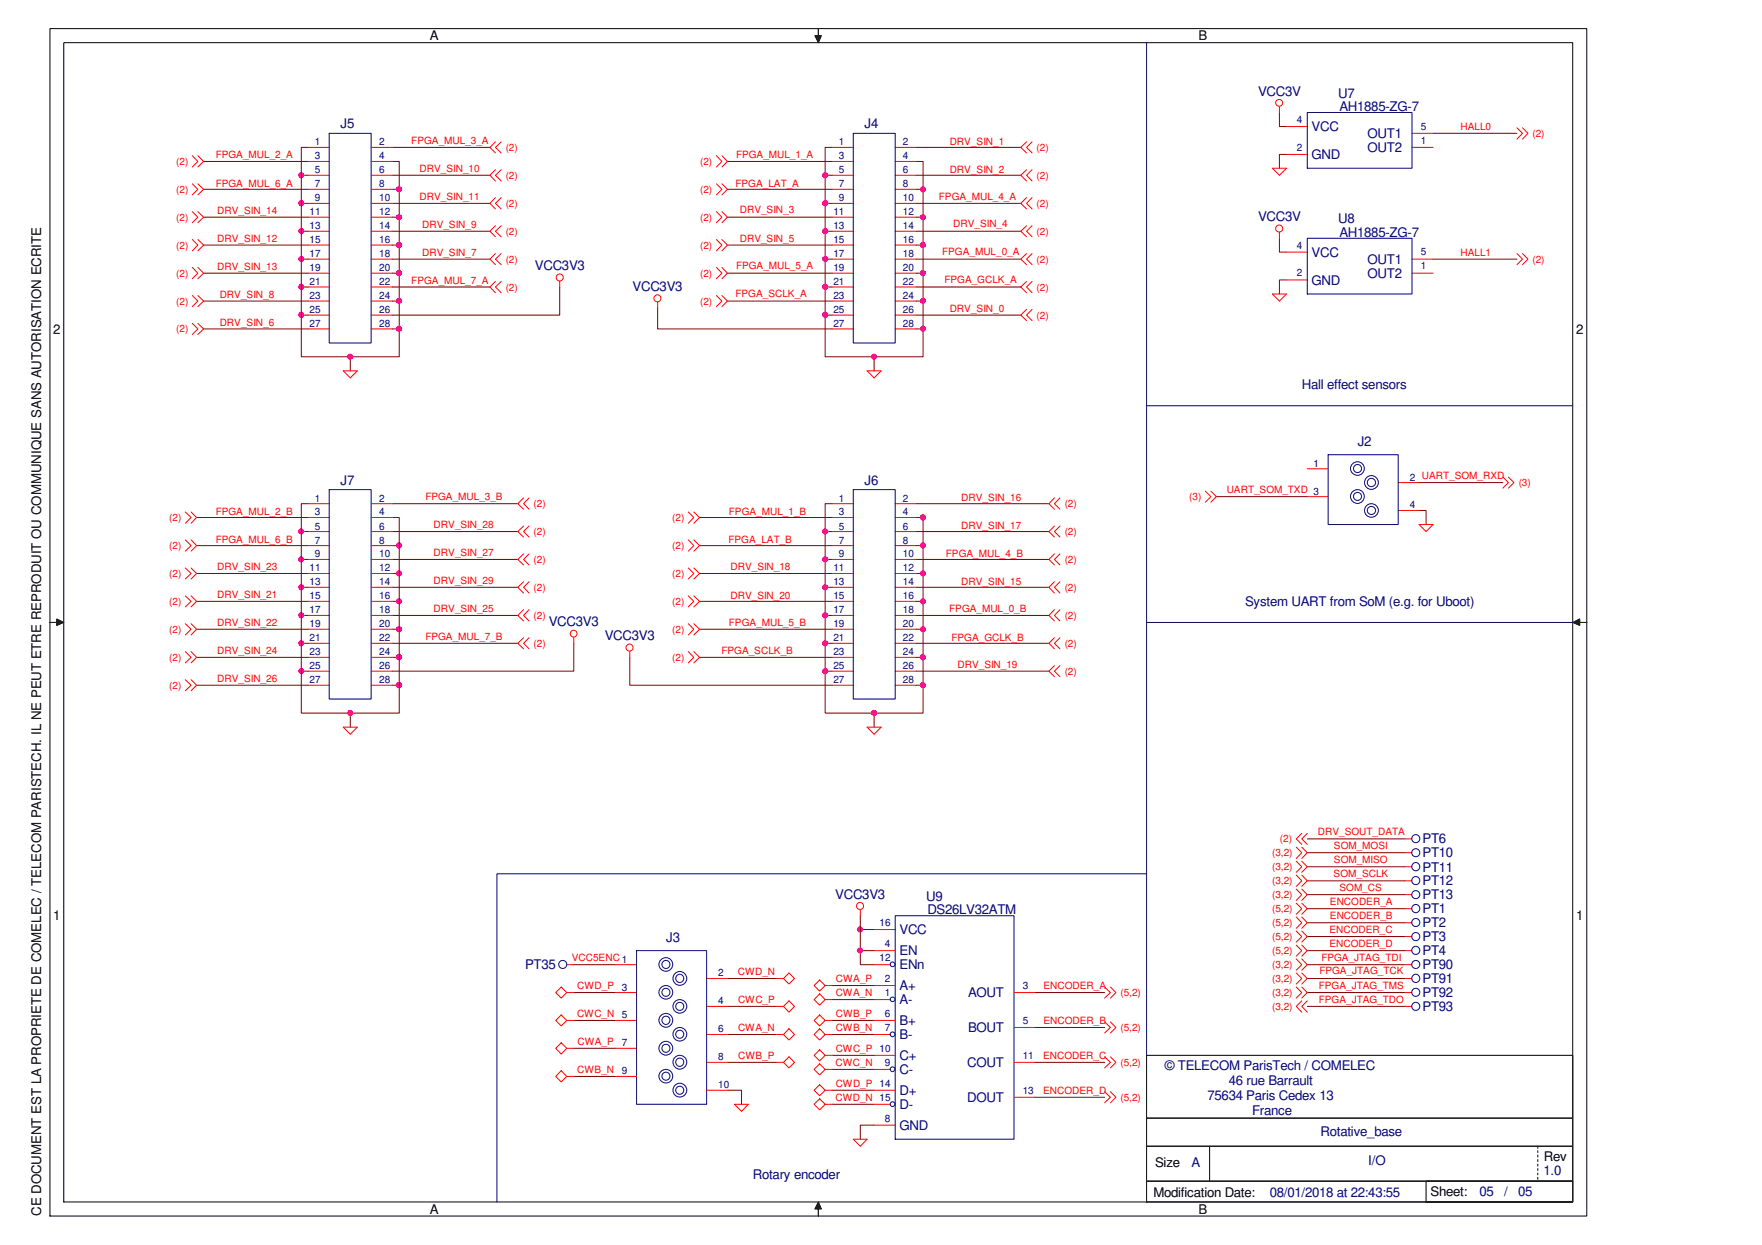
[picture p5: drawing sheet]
<svg xmlns="http://www.w3.org/2000/svg" width="297mm" height="210mm" viewBox="0 0 297 210" stroke-linecap="round" stroke-linejoin="round" font-family="sans-serif">
<g fill="none" stroke="#7f0000" stroke-width=".17">
<path d="M215.7 19v2.3h1.2M216.9 26h-1.2v2.4M241.6 22.5h14.1M215.7 40.2v2.3h1.2M216.9 47.2h-1.2v2.4M241.6 43.7h14.1M205.1 83.7h15.3M239.2 86.1h1.2v2.3M239.2 81.4h14.2M145 156.7h2.4M220.4 143.8h16.5M220.4 146.1h16.5"/>
<path d="M220.4 148.5h16.5M220.4 150.8h16.5M96.7 162.6h7.1M96.7 167.3h7.1M96.7 172h7.1M96.7 176.7h7.1M122.6 179.1h8.3M122.6 174.4h8.3M122.6 169.7h8.3M122.6 165h8.3M140.3 174.4h7.1M140.3 172h7.1"/>
<path d="M140.3 166.2h7.1M140.3 168.5h7.1M140.3 177.9h7.1M96.7 181.5h7.1M122.6 183.8h2.4v2.4M140.3 180.3h7.1M140.3 183.8h7.1M140.3 186.2h7.1"/>
</g>
<circle cx="145" cy="156.7" r=".46" fill="#f0f"/>
<circle cx="145" cy="156.7" r=".46" fill="none" stroke="#f0f" stroke-width=".17"/>
<path d="M145 154.4v8.2h2.4M145 160.3h2.4M174.5 173.2h11.7M174.5 179.1h11.7M147.4 189.7h-2.4v2.4M174.5 185h11.7" fill="none" stroke="#7f0000" stroke-width=".17"/>
<circle cx="145" cy="160.2" r=".46" fill="#f0f"/>
<circle cx="145" cy="160.2" r=".46" fill="none" stroke="#f0f" stroke-width=".17"/>
<g fill="none" stroke="#7f0000" stroke-width=".17">
<path d="M117.9 96.7h22.4M117.9 92h22.4M117.9 87.2h22.4M154.4 84.9h22.4M154.4 89.6h22.4M154.4 94.3h22.4M154.4 99h22.4M66.1 110.8h1.2M96.7 108.5v4.7h-30.6M106.2 110.8v4.7h34.1M117.9 110.8h22.4M117.9 106.1h22.4"/>
<path d="M117.9 101.4h22.4M154.4 108.5h22.4M220.4 141.4h16.5M220.4 155.6h16.5M220.4 157.9h16.5M220.4 160.3h16.5"/>
</g>
<circle cx="67.3" cy="110.8" r=".46" fill="#f0f"/>
<circle cx="67.3" cy="110.8" r=".46" fill="none" stroke="#f0f" stroke-width=".17"/>
<path d="M66.1 106.1h1.2" fill="none" stroke="#7f0000" stroke-width=".17"/>
<circle cx="67.3" cy="106.1" r=".46" fill="#f0f"/>
<circle cx="67.3" cy="106.1" r=".46" fill="none" stroke="#f0f" stroke-width=".17"/>
<path d="M66.1 101.4h1.2" fill="none" stroke="#7f0000" stroke-width=".17"/>
<circle cx="67.3" cy="101.4" r=".45" fill="#f0f"/>
<circle cx="67.3" cy="101.4" r=".45" fill="none" stroke="#f0f" stroke-width=".17"/>
<path d="M66.1 96.7h1.2" fill="none" stroke="#7f0000" stroke-width=".17"/>
<circle cx="67.3" cy="96.7" r=".46" fill="#f0f"/>
<circle cx="67.3" cy="96.7" r=".46" fill="none" stroke="#f0f" stroke-width=".17"/>
<path d="M66.1 92h1.2" fill="none" stroke="#7f0000" stroke-width=".17"/>
<circle cx="67.3" cy="91.9" r=".46" fill="#f0f"/>
<circle cx="67.3" cy="91.9" r=".46" fill="none" stroke="#f0f" stroke-width=".17"/>
<path d="M66.1 115.5h1.2" fill="none" stroke="#7f0000" stroke-width=".17"/>
<circle cx="67.3" cy="115.5" r=".46" fill="#f0f"/>
<circle cx="67.3" cy="115.5" r=".46" fill="none" stroke="#f0f" stroke-width=".17"/>
<path d="M50.8 108.5h1.2" fill="none" stroke="#7f0000" stroke-width=".17"/>
<circle cx="50.8" cy="108.4" r=".44" fill="#f0f"/>
<circle cx="50.8" cy="108.4" r=".44" fill="none" stroke="#f0f" stroke-width=".17"/>
<path d="M50.8 103.8h1.2" fill="none" stroke="#7f0000" stroke-width=".17"/>
<circle cx="50.8" cy="103.7" r=".44" fill="#f0f"/>
<circle cx="50.8" cy="103.7" r=".44" fill="none" stroke="#f0f" stroke-width=".17"/>
<path d="M50.8 99h1.2" fill="none" stroke="#7f0000" stroke-width=".17"/>
<circle cx="50.8" cy="99" r=".44" fill="#f0f"/>
<circle cx="50.8" cy="99" r=".44" fill="none" stroke="#f0f" stroke-width=".17"/>
<path d="M50.8 94.3h1.2" fill="none" stroke="#7f0000" stroke-width=".17"/>
<circle cx="50.8" cy="94.3" r=".44" fill="#f0f"/>
<circle cx="50.8" cy="94.3" r=".44" fill="none" stroke="#f0f" stroke-width=".17"/>
<path d="M50.8 89.6h1.2" fill="none" stroke="#7f0000" stroke-width=".17"/>
<circle cx="50.8" cy="89.6" r=".44" fill="#f0f"/>
<circle cx="50.8" cy="89.6" r=".44" fill="none" stroke="#f0f" stroke-width=".17"/>
<path d="M33.1 87.2h18.9M33.1 92h18.9M33.1 96.7h18.9M33.1 101.4h18.9M33.1 106.1h18.9M33.1 110.8h18.9M33.1 115.5h18.9M50.8 113.2h1.2" fill="none" stroke="#7f0000" stroke-width=".17"/>
<circle cx="50.8" cy="113.1" r=".44" fill="#f0f"/>
<circle cx="50.8" cy="113.1" r=".44" fill="none" stroke="#f0f" stroke-width=".17"/>
<path d="M139.1 89.6h1.2" fill="none" stroke="#7f0000" stroke-width=".17"/>
<circle cx="139.1" cy="89.6" r=".45" fill="#f0f"/>
<circle cx="139.1" cy="89.6" r=".45" fill="none" stroke="#f0f" stroke-width=".17"/>
<path d="M139.1 94.3h1.2" fill="none" stroke="#7f0000" stroke-width=".17"/>
<circle cx="139.1" cy="94.3" r=".45" fill="#f0f"/>
<circle cx="139.1" cy="94.3" r=".45" fill="none" stroke="#f0f" stroke-width=".17"/>
<path d="M139.1 99h1.2" fill="none" stroke="#7f0000" stroke-width=".17"/>
<circle cx="139.1" cy="99" r=".46" fill="#f0f"/>
<circle cx="139.1" cy="99" r=".46" fill="none" stroke="#f0f" stroke-width=".17"/>
<path d="M139.1 103.8h1.2" fill="none" stroke="#7f0000" stroke-width=".17"/>
<circle cx="139.1" cy="103.7" r=".46" fill="#f0f"/>
<circle cx="139.1" cy="103.7" r=".46" fill="none" stroke="#f0f" stroke-width=".17"/>
<path d="M139.1 108.5h1.2" fill="none" stroke="#7f0000" stroke-width=".17"/>
<circle cx="139.1" cy="108.4" r=".45" fill="#f0f"/>
<circle cx="139.1" cy="108.4" r=".45" fill="none" stroke="#f0f" stroke-width=".17"/>
<path d="M154.4 110.8h1.2" fill="none" stroke="#7f0000" stroke-width=".17"/>
<circle cx="155.6" cy="110.8" r=".46" fill="#f0f"/>
<circle cx="155.6" cy="110.8" r=".46" fill="none" stroke="#f0f" stroke-width=".17"/>
<path d="M154.4 106.1h1.2" fill="none" stroke="#7f0000" stroke-width=".17"/>
<circle cx="155.6" cy="106.1" r=".45" fill="#f0f"/>
<circle cx="155.6" cy="106.1" r=".45" fill="none" stroke="#f0f" stroke-width=".17"/>
<path d="M154.4 101.4h1.2" fill="none" stroke="#7f0000" stroke-width=".17"/>
<circle cx="155.6" cy="101.4" r=".44" fill="#f0f"/>
<circle cx="155.6" cy="101.4" r=".44" fill="none" stroke="#f0f" stroke-width=".17"/>
<path d="M154.4 96.7h1.2" fill="none" stroke="#7f0000" stroke-width=".17"/>
<circle cx="155.6" cy="96.7" r=".45" fill="#f0f"/>
<circle cx="155.6" cy="96.7" r=".45" fill="none" stroke="#f0f" stroke-width=".17"/>
<path d="M154.4 92h1.2" fill="none" stroke="#7f0000" stroke-width=".17"/>
<circle cx="155.6" cy="91.9" r=".46" fill="#f0f"/>
<circle cx="155.6" cy="91.9" r=".46" fill="none" stroke="#f0f" stroke-width=".17"/>
<path d="M154.4 115.5h1.2" fill="none" stroke="#7f0000" stroke-width=".17"/>
<circle cx="155.6" cy="115.5" r=".45" fill="#f0f"/>
<circle cx="155.6" cy="115.5" r=".45" fill="none" stroke="#f0f" stroke-width=".17"/>
<path d="M139.1 113.2h1.2" fill="none" stroke="#7f0000" stroke-width=".17"/>
<circle cx="139.1" cy="113.1" r=".45" fill="#f0f"/>
<circle cx="139.1" cy="113.1" r=".45" fill="none" stroke="#f0f" stroke-width=".17"/>
<g fill="none" stroke="#7f0000" stroke-width=".17">
<path d="M122.6 36.6h17.7M122.6 31.9h17.7M122.6 27.2h17.7M154.4 39h17.7M154.4 34.3h17.7M154.4 29.5h17.7M154.4 24.8h17.7M110.9 51.9v3.6h29.4M122.6 50.8h17.7M122.6 46.1h17.7M122.6 41.3h17.7M139.1 48.4h1.2"/>
<path d="M154.4 53.1h17.7M154.4 48.4h17.7M154.4 43.7h17.7M66.1 89.6h21.2M66.1 94.3h21.2M66.1 99h21.2M66.1 84.9h21.2M66.1 103.8h21.2M66.1 108.5h21.2M154.4 113.2h22.4M154.4 103.8h22.4M220.4 153.2h16.5"/>
<path d="M174.5 167.3h11.7M220.4 167.3h16.5M220.4 162.6h16.5M220.4 165h16.5M220.4 169.7h16.5"/>
</g>
<circle cx="139.1" cy="48.4" r=".46" fill="#f0f"/>
<circle cx="139.1" cy="48.4" r=".46" fill="none" stroke="#f0f" stroke-width=".17"/>
<path d="M139.1 29.5h1.2" fill="none" stroke="#7f0000" stroke-width=".17"/>
<circle cx="139.1" cy="29.5" r=".46" fill="#f0f"/>
<circle cx="139.1" cy="29.5" r=".46" fill="none" stroke="#f0f" stroke-width=".17"/>
<path d="M139.1 34.3h1.2" fill="none" stroke="#7f0000" stroke-width=".17"/>
<circle cx="139.1" cy="34.2" r=".46" fill="#f0f"/>
<circle cx="139.1" cy="34.2" r=".46" fill="none" stroke="#f0f" stroke-width=".17"/>
<path d="M154.4 41.3h1.2" fill="none" stroke="#7f0000" stroke-width=".17"/>
<circle cx="155.6" cy="41.3" r=".45" fill="#f0f"/>
<circle cx="155.6" cy="41.3" r=".45" fill="none" stroke="#f0f" stroke-width=".17"/>
<path d="M154.4 36.6h1.2" fill="none" stroke="#7f0000" stroke-width=".17"/>
<circle cx="155.6" cy="36.6" r=".44" fill="#f0f"/>
<circle cx="155.6" cy="36.6" r=".44" fill="none" stroke="#f0f" stroke-width=".17"/>
<path d="M154.4 46.1h1.2" fill="none" stroke="#7f0000" stroke-width=".17"/>
<circle cx="155.6" cy="46" r=".45" fill="#f0f"/>
<circle cx="155.6" cy="46" r=".45" fill="none" stroke="#f0f" stroke-width=".17"/>
<path d="M154.4 31.9h1.2" fill="none" stroke="#7f0000" stroke-width=".17"/>
<circle cx="155.6" cy="31.9" r=".44" fill="#f0f"/>
<circle cx="155.6" cy="31.9" r=".44" fill="none" stroke="#f0f" stroke-width=".17"/>
<path d="M154.4 50.8h1.2" fill="none" stroke="#7f0000" stroke-width=".17"/>
<circle cx="155.6" cy="50.7" r=".44" fill="#f0f"/>
<circle cx="155.6" cy="50.7" r=".44" fill="none" stroke="#f0f" stroke-width=".17"/>
<path d="M154.4 55.5h1.2" fill="none" stroke="#7f0000" stroke-width=".17"/>
<circle cx="155.6" cy="55.4" r=".44" fill="#f0f"/>
<circle cx="155.6" cy="55.4" r=".44" fill="none" stroke="#f0f" stroke-width=".17"/>
<path d="M139.1 39h1.2M140.3 24.8h-1.2v35.4h16.5v-33h-1.2" fill="none" stroke="#7f0000" stroke-width=".17"/>
<circle cx="139.1" cy="39" r=".46" fill="#f0f"/>
<circle cx="139.1" cy="39" r=".46" fill="none" stroke="#f0f" stroke-width=".17"/>
<path d="M139.1 43.7h1.2" fill="none" stroke="#7f0000" stroke-width=".17"/>
<circle cx="139.1" cy="43.7" r=".45" fill="#f0f"/>
<circle cx="139.1" cy="43.7" r=".45" fill="none" stroke="#f0f" stroke-width=".17"/>
<path d="M147.4 60.2v2.3" fill="none" stroke="#7f0000" stroke-width=".17"/>
<circle cx="147.3" cy="60.1" r=".44" fill="#f0f"/>
<circle cx="147.3" cy="60.1" r=".44" fill="none" stroke="#f0f" stroke-width=".17"/>
<path d="M139.1 53.1h1.2" fill="none" stroke="#7f0000" stroke-width=".17"/>
<circle cx="139.1" cy="53.1" r=".46" fill="#f0f"/>
<circle cx="139.1" cy="53.1" r=".46" fill="none" stroke="#f0f" stroke-width=".17"/>
<path d="M50.8 29.5h1.2M66.1 34.3h16.5M94.4 48.4v4.7h-28.3" fill="none" stroke="#7f0000" stroke-width=".17"/>
<circle cx="50.8" cy="29.5" r=".44" fill="#f0f"/>
<circle cx="50.8" cy="29.5" r=".44" fill="none" stroke="#f0f" stroke-width=".17"/>
<path d="M50.8 34.3h1.2" fill="none" stroke="#7f0000" stroke-width=".17"/>
<circle cx="50.8" cy="34.2" r=".45" fill="#f0f"/>
<circle cx="50.8" cy="34.2" r=".45" fill="none" stroke="#f0f" stroke-width=".17"/>
<path d="M50.8 39h1.2" fill="none" stroke="#7f0000" stroke-width=".17"/>
<circle cx="50.8" cy="39" r=".44" fill="#f0f"/>
<circle cx="50.8" cy="39" r=".44" fill="none" stroke="#f0f" stroke-width=".17"/>
<path d="M50.8 43.7h1.2" fill="none" stroke="#7f0000" stroke-width=".17"/>
<circle cx="50.8" cy="43.7" r=".44" fill="#f0f"/>
<circle cx="50.8" cy="43.7" r=".44" fill="none" stroke="#f0f" stroke-width=".17"/>
<path d="M50.8 48.4h1.2" fill="none" stroke="#7f0000" stroke-width=".17"/>
<circle cx="50.8" cy="48.4" r=".44" fill="#f0f"/>
<circle cx="50.8" cy="48.4" r=".44" fill="none" stroke="#f0f" stroke-width=".17"/>
<path d="M50.8 53.1h1.2" fill="none" stroke="#7f0000" stroke-width=".17"/>
<circle cx="50.8" cy="53.1" r=".45" fill="#f0f"/>
<circle cx="50.8" cy="53.1" r=".45" fill="none" stroke="#f0f" stroke-width=".17"/>
<path d="M52 24.8h-1.2v35.4h16.5v-33h-1.2M59.1 60.2v2.3" fill="none" stroke="#7f0000" stroke-width=".17"/>
<circle cx="59" cy="60.1" r=".45" fill="#f0f"/>
<circle cx="59" cy="60.1" r=".45" fill="none" stroke="#f0f" stroke-width=".17"/>
<path d="M66.1 31.9h1.2" fill="none" stroke="#7f0000" stroke-width=".17"/>
<circle cx="67.3" cy="31.9" r=".45" fill="#f0f"/>
<circle cx="67.3" cy="31.9" r=".45" fill="none" stroke="#f0f" stroke-width=".17"/>
<path d="M66.1 36.6h1.2" fill="none" stroke="#7f0000" stroke-width=".17"/>
<circle cx="67.3" cy="36.6" r=".45" fill="#f0f"/>
<circle cx="67.3" cy="36.6" r=".45" fill="none" stroke="#f0f" stroke-width=".17"/>
<path d="M66.1 41.3h1.2" fill="none" stroke="#7f0000" stroke-width=".17"/>
<circle cx="67.3" cy="41.3" r=".46" fill="#f0f"/>
<circle cx="67.3" cy="41.3" r=".46" fill="none" stroke="#f0f" stroke-width=".17"/>
<path d="M66.1 46.1h1.2" fill="none" stroke="#7f0000" stroke-width=".17"/>
<circle cx="67.3" cy="46" r=".46" fill="#f0f"/>
<circle cx="67.3" cy="46" r=".46" fill="none" stroke="#f0f" stroke-width=".17"/>
<path d="M66.1 50.8h1.2" fill="none" stroke="#7f0000" stroke-width=".17"/>
<circle cx="67.3" cy="50.7" r=".45" fill="#f0f"/>
<circle cx="67.3" cy="50.7" r=".45" fill="none" stroke="#f0f" stroke-width=".17"/>
<path d="M66.1 55.5h1.2" fill="none" stroke="#7f0000" stroke-width=".17"/>
<circle cx="67.3" cy="55.4" r=".45" fill="#f0f"/>
<circle cx="67.3" cy="55.4" r=".45" fill="none" stroke="#f0f" stroke-width=".17"/>
<g fill="none" stroke="#7f0000" stroke-width=".17">
<path d="M34.3 27.2h17.7M34.3 31.9h17.7M34.3 36.6h17.7M66.1 39h16.5M66.1 24.8h16.5M66.1 29.5h16.5M34.3 55.5h17.7M34.3 50.8h17.7M34.3 46.1h17.7M34.3 41.3h17.7M66.1 43.7h16.5M66.1 48.4h16.5"/>
<path d="M59.1 120.2v2.4"/>
</g>
<circle cx="59" cy="120.2" r=".45" fill="#f0f"/>
<circle cx="59" cy="120.2" r=".45" fill="none" stroke="#f0f" stroke-width=".17"/>
<path d="M52 84.9h-1.2v35.3h16.5v-33h-1.2M154.4 87.2h1.2" fill="none" stroke="#7f0000" stroke-width=".17"/>
<circle cx="155.6" cy="87.2" r=".45" fill="#f0f"/>
<circle cx="155.6" cy="87.2" r=".45" fill="none" stroke="#f0f" stroke-width=".17"/>
<path d="M147.4 120.2v2.4" fill="none" stroke="#7f0000" stroke-width=".17"/>
<circle cx="147.3" cy="120.2" r=".44" fill="#f0f"/>
<circle cx="147.3" cy="120.2" r=".44" fill="none" stroke="#f0f" stroke-width=".17"/>
<path d="M140.3 84.9h-1.2v35.3h16.5v-33" fill="none" stroke="#7f0000" stroke-width=".17"/>
<circle cx="155.6" cy="87.2" r=".45" fill="#f0f"/>
<circle cx="155.6" cy="87.2" r=".45" fill="none" stroke="#f0f" stroke-width=".17"/>
<g fill="#000">
<path d="M138 4.8v1.2h.5l-.5 1.2-.6-1.2h.6z" fill-rule="evenodd"/>
<path d="M8.4 104.9h1.2v-.5l1.1 .5-1.1 .6v-.6z" fill-rule="evenodd"/>
<path d="M265.1 104.9l1.2-.5v.5h1.2h-1.2v.6z" fill-rule="evenodd"/>
<path d="M138 202.6l.5 1.2h-.5v1.2v-1.2h-.6z" fill-rule="evenodd"/>
</g>
<g fill="none" stroke="#000" stroke-width=".17">
<path d="M8.4 4.8h259.1v200.2h-259.1zM10.7 7.2h254.4v195.4h-254.4zM138 4.8v1.2h.5l-.5 1.2-.6-1.2h.6zM8.4 104.9h1.2v-.5l1.1 .5-1.1 .6v-.6zM265.1 104.9l1.2-.5v.5h1.2h-1.2v.6zM193.3 177.9h71.8v10.6h-71.8zM193.3 199.1h71.8v3.5h-71.8zM193.3 188.5h71.8v4.8h-71.8zM193.3 193.3h71.8v5.8h-71.8zM203.9 193.3v5.8M240.4 199.1h24.7v3.5h-24.7zM259.2 193.3v.3"/>
<path d="M259.2 194v.3M259.2 194.7v.4M259.2 195.5v.3M259.2 196.3v.3M259.2 197v.4M259.2 197.8v.3M259.2 198.5v.3M138 202.6l.5 1.2h-.5v1.2v-1.2h-.6z"/>
</g>
<g fill="none" stroke="#f00" stroke-width=".17">
<path d="M215.7 18v1M32.4 31l1 .9-1 1M32.4 26.2l1 1-1 1M32.4 35.7l1 .9-1 .9M33.4 31l.9 .9-.9 1M33.4 26.2l.9 1-.9 1M33.4 35.7l.9 .9-.9 .9M52 24.8h3.5M52 27.2h3.5M52 29.5h3.5M52 31.9h3.5M52 34.3h3.5"/>
<path d="M52 36.6h3.5M52 39h3.5M62.6 24.8h3.5M62.6 27.2h3.5M62.6 29.5h3.5M62.6 31.9h3.5M62.6 34.3h3.5M62.6 36.6h3.5M62.6 39h3.5M83.5 28.6l-.9 .9 .9 1M83.5 23.9l-.9 .9 .9 1M83.5 38.1l-.9 .9 .9 .9"/>
<path d="M83.5 33.3l-.9 1 .9 .9M84.5 28.6l-1 .9 1 1M84.5 23.9l-1 .9 1 1M84.5 38.1l-1 .9 1 .9M84.5 33.3l-1 1 1 .9M120.8 31l.9 .9-.9 1M120.8 26.2l.9 1-.9 1M120.8 35.7l.9 .9-.9 .9M121.7 31l.9 .9-.9 1M121.7 26.2l.9 1-.9 1M121.7 35.7l.9 .9-.9 .9M140.3 24.8h3.5"/>
<path d="M140.3 27.2h3.5M140.3 29.5h3.5M140.3 31.9h3.5M140.3 34.3h3.5M140.3 36.6h3.5M140.3 39h3.5M150.9 24.8h3.5M150.9 27.2h3.5M150.9 29.5h3.5M150.9 31.9h3.5M150.9 34.3h3.5M150.9 36.6h3.5"/>
<path d="M150.9 39h3.5M173.1 33.3l-1 1 1 .9M173.1 38.1l-1 .9 1 .9M173.1 28.6l-1 .9 1 1M173.1 23.9l-1 .9 1 1M174 33.3l-.9 1 .9 .9M174 38.1l-.9 .9 .9 .9M174 28.6l-.9 .9 .9 1M174 23.9l-.9 .9 .9 1M214.5 28.4h2.4l-1.2 1.1zM215.7 39.2v1M216.9 21.3h3.5"/>
<path d="M216.9 26h3.5M238 22.5h3.6M238 24.8h3.6M255.7 21.5l1 1-1 1M256.7 21.5l.9 1-.9 1M32.4 54.5l1 1-1 .9M32.4 49.8l1 1-1 .9M32.4 45.1l1 1-1 .9M32.4 40.4l1 .9-1 1M33.4 54.5l.9 1-.9 .9M33.4 49.8l.9 1-.9 .9M33.4 45.1l.9 1-.9 .9"/>
<path d="M33.4 40.4l.9 .9-.9 1M52 43.7h3.5M52 46.1h3.5M52 41.3h3.5M52 48.4h3.5M52 50.8h3.5M52 53.1h3.5M52 55.5h3.5M62.6 43.7h3.5M62.6 46.1h3.5M62.6 41.3h3.5M62.6 48.4h3.5"/>
<path d="M62.6 50.8h3.5M62.6 53.1h3.5M62.6 55.5h3.5M83.5 47.5l-.9 .9 .9 1M83.5 42.8l-.9 .9 .9 .9M84.5 47.5l-1 .9 1 1M84.5 42.8l-1 .9 1 .9M94.4 47.4v1M110.9 50.9v1M120.8 49.8l.9 1-.9 .9M120.8 45.1l.9 1-.9 .9M120.8 40.4l.9 .9-.9 1"/>
<path d="M121.7 49.8l.9 1-.9 .9M121.7 45.1l.9 1-.9 .9M121.7 40.4l.9 .9-.9 1M140.3 43.7h3.5M140.3 46.1h3.5M140.3 41.3h3.5M140.3 48.4h3.5M140.3 50.8h3.5M140.3 53.1h3.5M140.3 55.5h3.5M150.9 43.7h3.5M150.9 46.1h3.5"/>
<path d="M150.9 41.3h3.5M150.9 48.4h3.5M150.9 50.8h3.5M150.9 53.1h3.5M150.9 55.5h3.5M173.1 52.2l-1 .9 1 1M173.1 42.8l-1 .9 1 .9M173.1 47.5l-1 .9 1 1M174 52.2l-.9 .9 .9 1M174 42.8l-.9 .9 .9 .9M174 47.5l-.9 .9 .9 1M214.5 49.6h2.4l-1.2 1.2z"/>
<path d="M216.9 42.5h3.5M216.9 47.2h3.5M238 43.7h3.6M238 46.1h3.6M255.7 42.8l1 .9-1 .9M256.7 42.8l.9 .9-.9 .9M57.9 62.5h2.3l-1.1 1.2zM146.2 62.5h2.3l-1.1 1.2zM220.4 79h3.5M31.2 95.8l1 .9-1 .9M31.2 91l1 1-1 .9M31.2 86.3l1 .9-1 1"/>
<path d="M32.2 95.8l.9 .9-.9 .9M32.2 91l.9 1-.9 .9M32.2 86.3l.9 .9-.9 1M52 84.9h3.5M52 87.2h3.5M52 89.6h3.5M52 92h3.5M52 94.3h3.5M52 96.7h3.5M52 99h3.5M62.6 84.9h3.5M62.6 87.2h3.5"/>
<path d="M62.6 89.6h3.5M62.6 92h3.5M62.6 94.3h3.5M62.6 96.7h3.5M62.6 99h3.5M88.3 88.7l-1 .9 1 1M88.3 93.4l-1 .9 1 .9M88.3 98.1l-1 .9 1 1M88.3 83.9l-1 1 1 1M89.2 88.7l-.9 .9 .9 1M89.2 93.4l-.9 .9 .9 .9M89.2 98.1l-.9 .9 .9 1"/>
<path d="M89.2 83.9l-.9 1 .9 1M116 95.8l1 .9-1 .9M116 91l1 1-1 .9M116 86.3l1 .9-1 1M117 95.8l.9 .9-.9 .9M117 91l.9 1-.9 .9M117 86.3l.9 .9-.9 1M140.3 84.9h3.5M140.3 87.2h3.5M140.3 89.6h3.5M140.3 92h3.5M140.3 94.3h3.5"/>
<path d="M140.3 96.7h3.5M140.3 99h3.5M150.9 84.9h3.5M150.9 87.2h3.5M150.9 89.6h3.5M150.9 92h3.5M150.9 94.3h3.5M150.9 96.7h3.5M150.9 99h3.5M177.8 83.9l-1 1 1 1M177.8 88.7l-1 .9 1 1M177.8 93.4l-1 .9 1 .9"/>
<path d="M177.8 98.1l-1 .9 1 1M178.7 83.9l-.9 1 .9 1M178.7 88.7l-.9 .9 .9 1M178.7 93.4l-.9 .9 .9 .9M178.7 98.1l-.9 .9 .9 1M203.2 82.8l.9 .9-.9 1M204.1 82.8l1 .9-1 1M220.4 83.7h3.5M235.7 81.4h3.5M235.7 86.1h3.5M239.2 88.4h2.4l-1.2 1.2zM253.4 80.4l.9 1-.9 .9"/>
<path d="M254.3 80.4l.9 1-.9 .9M31.2 114.6l1 .9-1 1M31.2 109.9l1 .9-1 1M31.2 105.2l1 .9-1 1M31.2 100.5l1 .9-1 .9M32.2 114.6l.9 .9-.9 1M32.2 109.9l.9 .9-.9 1M32.2 105.2l.9 .9-.9 1M32.2 100.5l.9 .9-.9 .9M52 101.4h3.5M52 103.8h3.5M52 106.1h3.5"/>
<path d="M52 108.5h3.5M52 110.8h3.5M52 113.2h3.5M52 115.5h3.5M62.6 101.4h3.5M62.6 103.8h3.5M62.6 106.1h3.5M62.6 108.5h3.5M62.6 110.8h3.5M62.6 113.2h3.5M62.6 115.5h3.5M88.3 102.8l-1 1 1 .9"/>
<path d="M88.3 107.5l-1 1 1 .9M89.2 102.8l-.9 1 .9 .9M89.2 107.5l-.9 1 .9 .9M96.7 107.5v1M106.2 109.8v1M116 109.9l1 .9-1 1M116 105.2l1 .9-1 1M116 100.5l1 .9-1 .9M117 109.9l.9 .9-.9 1M117 105.2l.9 .9-.9 1M117 100.5l.9 .9-.9 .9M140.3 101.4h3.5"/>
<path d="M140.3 103.8h3.5M140.3 106.1h3.5M140.3 108.5h3.5M140.3 110.8h3.5M140.3 113.2h3.5M140.3 115.5h3.5M150.9 101.4h3.5M150.9 103.8h3.5M150.9 106.1h3.5M150.9 108.5h3.5M150.9 110.8h3.5M150.9 113.2h3.5"/>
<path d="M150.9 115.5h3.5M177.8 107.5l-1 1 1 .9M177.8 112.2l-1 1 1 .9M177.8 102.8l-1 1 1 .9M178.7 107.5l-.9 1 .9 .9M178.7 112.2l-.9 1 .9 .9M178.7 102.8l-.9 1 .9 .9M57.9 122.6h2.3l-1.1 1.2zM146.2 122.6h2.3l-1.1 1.2zM145 153.4v1M147.4 156.7h3.5M218.5 142.8l1 1-1 .9"/>
<path d="M218.5 145.2l1 .9-1 1M218.5 147.5l1 1-1 .9M218.5 149.9l1 .9-1 1M218.5 154.6l1 1-1 .9M218.5 157l1 .9-1 .9M218.5 159.3l1 1-1 .9M218.5 152.3l1 .9-1 .9M219.5 142.8l.9 1-.9 .9M219.5 145.2l.9 .9-.9 1M219.5 147.5l.9 1-.9 .9M219.5 149.9l.9 .9-.9 1M219.5 140.5l-1 .9 1 1"/>
<path d="M219.5 154.6l.9 1-.9 .9M219.5 157l.9 .9-.9 .9M219.5 159.3l.9 1-.9 .9M219.5 152.3l.9 .9-.9 .9M220.4 140.5l-.9 .9 .9 1M236.9 141.4h1.1M236.9 143.8h1.1M236.9 146.1h1.1M236.9 148.5h1.1M236.9 150.8h1.1M236.9 153.2h1.1M236.9 155.6h1.1"/>
<path d="M236.9 157.9h1.1M94.6 166.4l.9 .9-.9 1-.9-1zM94.6 171.1l.9 .9-.9 1-.9-1zM94.6 175.8l.9 .9-.9 1-.9-1zM95.5 167.3h1.2M95.5 172h1.2M95.5 176.7h1.2M95.6 162.6h1.1M103.8 162.6h3.5M103.8 167.3h3.5M103.8 172h3.5M103.8 176.7h3.5"/>
<path d="M119.1 165h3.5M119.1 169.7h3.5M119.1 174.4h3.5M119.1 179.1h3.5M130.9 165h1.2M130.9 169.7h1.2M130.9 174.4h1.2M130.9 179.1h1.2M132.1 165l.9-1 .9 1-.9 .9zM132.1 169.7l.9-1 .9 1-.9 .9zM132.1 179.1l.9-.9 .9 .9-.9 .9zM133 173.4l.9 1-.9 .9-.9-.9z"/>
<path d="M138.2 165.2l.9 1-.9 .9-1-.9zM138.2 167.6l.9 .9-.9 1-1-1zM138.2 171.1l.9 .9-.9 1-1-1zM138.2 173.4l.9 1-.9 .9-1-.9zM138.2 177l.9 .9-.9 1-1-1zM138.2 179.4l.9 .9-.9 .9-1-.9zM139.1 172h1.2M139.1 174.4h1.2M139.1 166.2h1.2M139.1 168.5h1.2M139.1 177.9h1.2M147.4 162.6h2.7"/>
<path d="M147.4 172h3.5M147.4 174.4h2.7M147.4 166.2h3.5M147.4 168.5h2.7M147.4 177.9h3.5M147.4 160.3h3.5M170.9 167.3h3.6M170.9 179.1h3.6M170.9 173.2h3.6M186.2 172.3l1 .9-1 1M186.2 178.2l1 .9-1 .9M186.2 166.4l1 .9-1 1"/>
<path d="M187.2 172.3l.9 .9-.9 1M187.2 178.2l.9 .9-.9 .9M187.2 166.4l.9 .9-.9 1M218.5 161.7l1 .9-1 1M218.5 164l1 1-1 .9M218.5 166.4l1 .9-1 1M219.5 161.7l.9 .9-.9 1M219.5 164l.9 1-.9 .9M219.5 166.4l.9 .9-.9 1M219.5 168.7l-1 1 1 .9M220.4 168.7l-.9 1 .9 .9M236.9 165h1.1"/>
<path d="M236.9 169.7h1.1M236.9 162.6h1.1M236.9 167.3h1.1M236.9 160.3h1.1M94.6 180.5l.9 1-.9 .9-.9-.9zM95.5 181.5h1.2M103.8 181.5h3.5M119.1 183.8h3.5M123.8 186.2h2.3l-1.1 1.2zM138.2 182.9l.9 .9-.9 .9-1-.9zM138.2 185.3l.9 .9-.9 .9-1-.9zM139.1 183.8h1.2"/>
<path d="M139.1 180.3h1.2M139.1 186.2h1.2M143.8 192.1h2.4l-1.2 1.2zM147.4 183.8h3.5M147.4 180.3h2.7M147.4 186.2h2.7M147.4 189.7h3.5M170.9 185h3.6M186.2 184.1l1 .9-1 .9M187.2 184.1l.9 .9-.9 .9"/>
<circle cx="215.7" cy="17.3" r=".58"/>
<circle cx="215.6" cy="38.5" r=".59"/>
<circle cx="94.4" cy="46.8" r=".6"/>
<circle cx="110.8" cy="50.3" r=".59"/>
<circle cx="96.7" cy="106.8" r=".57"/>
<circle cx="106.1" cy="109.2" r=".59"/>
<circle cx="145" cy="152.7" r=".59"/>
</g>
<g fill="none" stroke="#00007f" stroke-width=".17">
<path d="M193.3 7.2v170.7M220.4 19h17.6v9.4h-17.6zM55.5 22.5h7.1v35.3h-7.1zM143.8 22.5h7.1v35.3h-7.1zM220.4 40.2h17.6v9.4h-17.6zM193.3 68.4h71.8M223.9 76.7h11.8v11.7h-11.8zM55.5 82.5h7.1v35.4h-7.1zM143.8 82.5h7.1v35.4h-7.1zM193.3 104.9h71.8M150.9 154.4h20v37.7h-20zM193.3 147.3h-109.5v55.3"/>
<path d="M107.3 160.3h11.8v25.9h-11.8z"/>
<circle cx="228.8" cy="79" r="1.15"/>
<circle cx="228.8" cy="79" r=".68"/>
<circle cx="228.8" cy="83.7" r="1.16"/>
<circle cx="228.8" cy="83.7" r=".68"/>
<circle cx="231.2" cy="81.3" r=".7"/>
<circle cx="231.2" cy="81.3" r="1.17"/>
<circle cx="231.2" cy="86.1" r=".69"/>
<circle cx="231.2" cy="86.1" r="1.16"/>
<circle cx="238.7" cy="146.1" r=".68"/>
<circle cx="238.7" cy="153.2" r=".68"/>
<circle cx="238.7" cy="143.8" r=".68"/>
<circle cx="238.7" cy="150.8" r=".68"/>
<circle cx="238.7" cy="148.5" r=".68"/>
<circle cx="238.7" cy="155.5" r=".68"/>
<circle cx="238.7" cy="141.4" r=".68"/>
<circle cx="238.7" cy="157.9" r=".68"/>
<circle cx="94.9" cy="162.6" r=".68"/>
<circle cx="112.2" cy="176.7" r="1.16"/>
<circle cx="112.3" cy="172" r="1.16"/>
<circle cx="112.3" cy="172" r=".68"/>
<circle cx="112.3" cy="162.6" r="1.15"/>
<circle cx="112.3" cy="167.3" r="1.15"/>
<circle cx="112.3" cy="167.3" r=".68"/>
<circle cx="112.3" cy="162.6" r=".68"/>
<circle cx="112.3" cy="176.7" r=".68"/>
<circle cx="114.6" cy="179.1" r=".68"/>
<circle cx="114.6" cy="164.9" r=".68"/>
<circle cx="114.6" cy="174.4" r=".68"/>
<circle cx="114.6" cy="169.7" r=".68"/>
<circle cx="114.6" cy="165" r="1.17"/>
<circle cx="114.6" cy="179.1" r="1.17"/>
<circle cx="114.6" cy="169.7" r="1.16"/>
<circle cx="114.6" cy="174.4" r="1.16"/>
<circle cx="150.5" cy="174.4" r=".4"/>
<circle cx="150.5" cy="162.6" r=".4"/>
<circle cx="150.5" cy="168.5" r=".4"/>
<circle cx="238.7" cy="164.9" r=".68"/>
<circle cx="238.7" cy="162.6" r=".68"/>
<circle cx="238.7" cy="169.7" r=".68"/>
<circle cx="238.7" cy="160.2" r=".68"/>
<circle cx="238.7" cy="167.3" r=".68"/>
<circle cx="112.3" cy="181.4" r="1.15"/>
<circle cx="112.3" cy="181.4" r=".68"/>
<circle cx="114.6" cy="183.8" r=".68"/>
<circle cx="114.6" cy="183.8" r="1.17"/>
<circle cx="150.5" cy="186.2" r=".4"/>
<circle cx="150.5" cy="180.3" r=".4"/>
</g>
<g font-size="2.2">
<text x="72.5" y="6.8">A</text>
<text x="202.1" y="6.8">B</text>
<text x="9" y="56.3">2</text>
<text x="265.7" y="56.3">2</text>
<text x="9" y="155.2">1</text>
<text x="265.7" y="155.2">1</text>
<text x="194.7" y="196.8">Size</text>
<text x="260.3" y="195.7">Rev</text>
<text x="194.4" y="201.8">Modification Date:</text>
<text x="241.2" y="201.7">Sheet:</text>
<text x="6.9" y="205" transform="rotate(-90 6.9 205)">CE DOCUMENT EST LA PROPRIETE DE COMELEC / TELECOM PARISTECH. IL NE PEUT ETRE REPRODUIT OU COMMUNIQUE SANS AUTORISATION ECRITE</text>
<text x="72.5" y="204.6">A</text>
<text x="202.1" y="204.6">B</text>
</g>
<g font-size="2.2" fill="#00007f">
<text x="212.1" y="16.1">VCC3V</text>
<text x="225.6" y="16.5">U7</text>
<text x="57.4" y="21.6">J5</text>
<text x="145.8" y="21.6">J4</text>
<text x="221.1" y="22.1">VCC</text>
<text x="225.8" y="18.7">AH1885-ZG-7</text>
<text x="230.5" y="23.3">OUT1</text>
<text x="221.1" y="26.8">GND</text>
<text x="230.5" y="25.7">OUT2</text>
<text x="212.1" y="37.3">VCC3V</text>
<text x="225.6" y="37.7">U8</text>
<text x="225.8" y="39.9">AH1885-ZG-7</text>
<text x="90.2" y="45.6">VCC3V3</text>
<text x="221.1" y="43.3">VCC</text>
<text x="230.5" y="46.8">OUT2</text>
<text x="230.5" y="44.5">OUT1</text>
<text x="106.6" y="49.1">VCC3V3</text>
<text x="221.1" y="48">GND</text>
<text x="219.5" y="65.7">Hall effect sensors</text>
<text x="228.9" y="75.2">J2</text>
<text x="57.4" y="81.7">J7</text>
<text x="145.8" y="81.7">J6</text>
<text x="92.5" y="105.6">VCC3V3</text>
<text x="101.9" y="107.9">VCC3V3</text>
<text x="209.9" y="102.2">System UART from SoM (e.g. for Uboot)</text>
<text x="239.8" y="142.2">PT6</text>
<text x="239.8" y="144.6">PT10</text>
<text x="239.8" y="146.9">PT11</text>
<text x="239.8" y="149.3">PT12</text>
<text x="140.8" y="151.6">VCC3V3</text>
<text x="156.1" y="151.9">U9</text>
<text x="156.3" y="154.1">DS26LV32ATM</text>
<text x="239.8" y="151.6">PT13</text>
<text x="239.8" y="154">PT1</text>
<text x="112.3" y="158.8">J3</text>
<text x="151.6" y="161">EN</text>
<text x="151.6" y="157.5">VCC</text>
<text x="239.8" y="156.3">PT2</text>
<text x="239.8" y="158.7">PT3</text>
<text x="239.8" y="161">PT4</text>
<text x="88.5" y="163.4">PT35</text>
<text x="151.6" y="163.4">ENn</text>
<text x="151.6" y="167">A+</text>
<text x="239.8" y="163.4">PT90</text>
<text x="239.8" y="165.8">PT91</text>
<text x="151.6" y="172.8">B+</text>
<text x="151.6" y="169.3">A-</text>
<text x="163.2" y="174">BOUT</text>
<text x="163.2" y="168.1">AOUT</text>
<text x="239.8" y="168.1">PT92</text>
<text x="239.8" y="170.5">PT93</text>
<text x="151.6" y="178.7">C+</text>
<text x="151.6" y="175.2">B-</text>
<text x="163.1" y="179.9">COUT</text>
<text x="151.6" y="184.6">D+</text>
<text x="151.6" y="181.1">C-</text>
<text x="163.1" y="185.8">DOUT</text>
<text x="196.4" y="180.4">© TELECOM ParisTech / COMELEC</text>
<text x="203.6" y="185.4">75634 Paris Cedex 13</text>
<text x="207.2" y="182.9">46 rue Barrault</text>
<text x="151.6" y="190.5">GND</text>
<text x="151.6" y="186.9">D-</text>
<text x="211.1" y="187.9">France</text>
<text x="222.6" y="191.6">Rotative_base</text>
<text x="200.9" y="196.8">A</text>
<text x="230.7" y="196.5">I/O</text>
<text x="126.9" y="198.8">Rotary encoder</text>
<text x="214.1" y="201.8">08/01/2018 at 22:43:55</text>
<text x="249.4" y="201.7">05</text>
<text x="253.6" y="201.7">/</text>
<text x="255.9" y="201.7">05</text>
<text x="260.2" y="198.2">1.0</text>
</g>
<g font-size="1.7" fill="#00007f">
<text x="218.6" y="20.7">4</text>
<text x="239.5" y="21.9">5</text>
<text x="53.1" y="24.5">1</text>
<text x="53.1" y="26.9">3</text>
<text x="53.1" y="29.2">5</text>
<text x="63.9" y="24.5">2</text>
<text x="63.9" y="26.9">4</text>
<text x="63.9" y="29.2">6</text>
<text x="141.4" y="29.2">5</text>
<text x="141.4" y="26.9">3</text>
<text x="141.4" y="24.5">1</text>
<text x="152.2" y="29.2">6</text>
<text x="152.2" y="26.9">4</text>
<text x="152.2" y="24.5">2</text>
<text x="218.6" y="25.4">2</text>
<text x="239.5" y="24.2">1</text>
<text x="53.1" y="31.6">7</text>
<text x="53.1" y="34">9</text>
<text x="63.9" y="31.6">8</text>
<text x="63.9" y="34">10</text>
<text x="141.4" y="34">9</text>
<text x="141.4" y="31.6">7</text>
<text x="152.2" y="34">10</text>
<text x="152.2" y="31.6">8</text>
<text x="52.2" y="36.3">11</text>
<text x="52.2" y="38.7">13</text>
<text x="52.2" y="41">15</text>
<text x="63.9" y="36.3">12</text>
<text x="63.9" y="38.7">14</text>
<text x="63.9" y="41">16</text>
<text x="140.5" y="41">15</text>
<text x="140.5" y="38.7">13</text>
<text x="140.5" y="36.3">11</text>
<text x="152.2" y="41">16</text>
<text x="152.2" y="38.7">14</text>
<text x="152.2" y="36.3">12</text>
<text x="218.6" y="41.9">4</text>
<text x="52.2" y="43.3">17</text>
<text x="52.2" y="45.7">19</text>
<text x="63.9" y="43.3">18</text>
<text x="63.9" y="45.7">20</text>
<text x="140.5" y="45.7">19</text>
<text x="140.5" y="43.3">17</text>
<text x="152.2" y="45.7">20</text>
<text x="152.2" y="43.3">18</text>
<text x="218.6" y="46.6">2</text>
<text x="239.5" y="43.1">5</text>
<text x="239.5" y="45.4">1</text>
<text x="52.2" y="48">21</text>
<text x="52.2" y="50.4">23</text>
<text x="52.2" y="52.8">25</text>
<text x="63.9" y="48">22</text>
<text x="63.9" y="50.4">24</text>
<text x="63.9" y="52.8">26</text>
<text x="140.5" y="52.8">25</text>
<text x="140.5" y="50.4">23</text>
<text x="140.5" y="48">21</text>
<text x="152.2" y="52.8">26</text>
<text x="152.2" y="50.4">24</text>
<text x="152.2" y="48">22</text>
<text x="52.2" y="55.1">27</text>
<text x="63.9" y="55.1">28</text>
<text x="140.5" y="55.1">27</text>
<text x="152.2" y="55.1">28</text>
<text x="221.4" y="78.7">1</text>
<text x="237.7" y="81">2 UART_SOM_RXD</text>
<text x="53.1" y="89.3">5</text>
<text x="53.1" y="86.9">3</text>
<text x="53.1" y="84.6">1</text>
<text x="63.9" y="89.3">6</text>
<text x="63.9" y="86.9">4</text>
<text x="63.9" y="84.6">2</text>
<text x="141.4" y="89.3">5</text>
<text x="141.4" y="86.9">3</text>
<text x="141.4" y="84.6">1</text>
<text x="152.2" y="89.3">6</text>
<text x="152.2" y="86.9">4</text>
<text x="152.2" y="84.6">2</text>
<text x="237.7" y="85.7">4</text>
<text x="53.1" y="94">9</text>
<text x="53.1" y="91.7">7</text>
<text x="63.9" y="94">10</text>
<text x="63.9" y="91.7">8</text>
<text x="141.4" y="94">9</text>
<text x="141.4" y="91.7">7</text>
<text x="152.2" y="94">10</text>
<text x="152.2" y="91.7">8</text>
<text x="52.2" y="101">15</text>
<text x="52.2" y="98.7">13</text>
<text x="52.2" y="96.4">11</text>
<text x="63.9" y="101">16</text>
<text x="63.9" y="98.7">14</text>
<text x="63.9" y="96.4">12</text>
<text x="140.5" y="101">15</text>
<text x="140.5" y="98.7">13</text>
<text x="140.5" y="96.4">11</text>
<text x="152.2" y="101">16</text>
<text x="152.2" y="98.7">14</text>
<text x="152.2" y="96.4">12</text>
<text x="52.2" y="105.7">19</text>
<text x="52.2" y="103.4">17</text>
<text x="63.9" y="105.7">20</text>
<text x="63.9" y="103.4">18</text>
<text x="140.5" y="105.7">19</text>
<text x="140.5" y="103.4">17</text>
<text x="152.2" y="105.7">20</text>
<text x="152.2" y="103.4">18</text>
<text x="52.2" y="112.8">25</text>
<text x="52.2" y="110.5">23</text>
<text x="52.2" y="108.1">21</text>
<text x="63.9" y="112.8">26</text>
<text x="63.9" y="110.5">24</text>
<text x="63.9" y="108.1">22</text>
<text x="140.5" y="112.8">25</text>
<text x="140.5" y="110.5">23</text>
<text x="140.5" y="108.1">21</text>
<text x="152.2" y="112.8">26</text>
<text x="152.2" y="110.5">24</text>
<text x="152.2" y="108.1">22</text>
<text x="52.2" y="115.2">27</text>
<text x="63.9" y="115.2">28</text>
<text x="140.5" y="115.2">27</text>
<text x="152.2" y="115.2">28</text>
<text x="148.3" y="156.1">16</text>
<text x="149.2" y="159.6">4</text>
<text x="104.9" y="167">3</text>
<text x="121.1" y="164.6">2</text>
<text x="148.3" y="162">12</text>
<text x="149.2" y="165.5">2</text>
<text x="149.2" y="167.9">1</text>
<text x="172.4" y="166.7">3</text>
<text x="104.9" y="171.7">5</text>
<text x="121.1" y="169.3">4</text>
<text x="149.2" y="171.4">6</text>
<text x="149.2" y="173.8">7</text>
<text x="172.4" y="172.6">5</text>
<text x="104.9" y="176.4">7</text>
<text x="121.1" y="174.1">6</text>
<text x="121.1" y="178.8">8</text>
<text x="148.3" y="177.3">10</text>
<text x="149.2" y="179.7">9</text>
<text x="172.4" y="178.5">11</text>
<text x="104.9" y="181.1">9</text>
<text x="121.1" y="183.5">10</text>
<text x="148.3" y="183.2">14</text>
<text x="172.4" y="184.4">13</text>
<text x="149.2" y="189.1">8</text>
</g>
<g font-size="1.7" fill="#f00">
<text x="246.2" y="21.9">HALL0</text>
<text x="258.4" y="23.1">(2)</text>
<text x="29.7" y="27.8">(2)</text>
<text x="36.4" y="26.7">FPGA_MUL_2_A</text>
<text x="69.3" y="24.3">FPGA_MUL_3_A</text>
<text x="70.7" y="29">DRV_SIN_10</text>
<text x="85.3" y="25.4">(2)</text>
<text x="118" y="27.8">(2)</text>
<text x="124.1" y="26.7">FPGA_MUL_1_A</text>
<text x="160.1" y="29.1">DRV_SIN_2</text>
<text x="160.1" y="24.4">DRV_SIN_1</text>
<text x="174.7" y="25.4">(2)</text>
<text x="29.7" y="32.5">(2)</text>
<text x="36.4" y="31.5">FPGA_MUL_6_A</text>
<text x="70.7" y="33.7">DRV_SIN_11</text>
<text x="85.3" y="30.1">(2)</text>
<text x="85.3" y="34.9">(2)</text>
<text x="118" y="32.5">(2)</text>
<text x="124" y="31.5">FPGA_LAT_A</text>
<text x="124.7" y="36">DRV_SIN_3</text>
<text x="158.3" y="33.8">FPGA_MUL_4_A</text>
<text x="174.7" y="34.9">(2)</text>
<text x="174.7" y="30.1">(2)</text>
<text x="29.7" y="42">(2)</text>
<text x="29.7" y="37.2">(2)</text>
<text x="36.6" y="40.8">DRV_SIN_12</text>
<text x="36.6" y="36.1">DRV_SIN_14</text>
<text x="71.2" y="38.4">DRV_SIN_9</text>
<text x="85.3" y="39.6">(2)</text>
<text x="118" y="37.2">(2)</text>
<text x="118" y="42">(2)</text>
<text x="124.7" y="40.7">DRV_SIN_5</text>
<text x="160.7" y="38.4">DRV_SIN_4</text>
<text x="174.7" y="39.6">(2)</text>
<text x="29.7" y="46.7">(2)</text>
<text x="36.6" y="45.5">DRV_SIN_13</text>
<text x="69.3" y="47.9">FPGA_MUL_7_A</text>
<text x="71.2" y="43.2">DRV_SIN_7</text>
<text x="85.3" y="44.3">(2)</text>
<text x="118" y="46.7">(2)</text>
<text x="124.1" y="45.4">FPGA_MUL_5_A</text>
<text x="158.8" y="43.1">FPGA_MUL_0_A</text>
<text x="159.2" y="47.8">FPGA_GCLK_A</text>
<text x="174.7" y="44.3">(2)</text>
<text x="246.2" y="43.1">HALL1</text>
<text x="258.4" y="44.3">(2)</text>
<text x="29.7" y="51.4">(2)</text>
<text x="37" y="50.2">DRV_SIN_8</text>
<text x="85.3" y="49">(2)</text>
<text x="118" y="51.4">(2)</text>
<text x="124" y="50.1">FPGA_SCLK_A</text>
<text x="160.1" y="52.6">DRV_SIN_0</text>
<text x="174.7" y="53.7">(2)</text>
<text x="174.7" y="49">(2)</text>
<text x="29.7" y="56">(2)</text>
<text x="37" y="54.9">DRV_SIN_6</text>
<text x="206.8" y="83.1">UART_SOM_TXD 3</text>
<text x="256" y="82">(3)</text>
<text x="28.5" y="87.9">(2)</text>
<text x="36.4" y="86.8">FPGA_MUL_2_B</text>
<text x="71.7" y="84.3">FPGA_MUL_3_B</text>
<text x="73.1" y="89">DRV_SIN_28</text>
<text x="90" y="85.5">(2)</text>
<text x="113.3" y="87.9">(2)</text>
<text x="122.9" y="86.8">FPGA_MUL_1_B</text>
<text x="162" y="84.4">DRV_SIN_16</text>
<text x="162" y="89.2">DRV_SIN_17</text>
<text x="179.5" y="85.5">(2)</text>
<text x="200.5" y="84.3">(3)</text>
<text x="28.5" y="92.6">(2)</text>
<text x="36.4" y="91.5">FPGA_MUL_6_B</text>
<text x="73.1" y="93.8">DRV_SIN_27</text>
<text x="90" y="90.2">(2)</text>
<text x="90" y="94.9">(2)</text>
<text x="113.3" y="92.6">(2)</text>
<text x="122.8" y="91.5">FPGA_LAT_B</text>
<text x="159.5" y="93.9">FPGA_MUL_4_B</text>
<text x="179.5" y="90.2">(2)</text>
<text x="179.5" y="94.9">(2)</text>
<text x="28.5" y="102">(2)</text>
<text x="28.5" y="97.3">(2)</text>
<text x="36.6" y="100.9">DRV_SIN_21</text>
<text x="36.6" y="96.1">DRV_SIN_23</text>
<text x="73.1" y="98.5">DRV_SIN_29</text>
<text x="90" y="99.7">(2)</text>
<text x="113.3" y="102">(2)</text>
<text x="113.3" y="97.3">(2)</text>
<text x="123.1" y="100.9">DRV_SIN_20</text>
<text x="123.1" y="96.2">DRV_SIN_18</text>
<text x="162" y="98.6">DRV_SIN_15</text>
<text x="179.5" y="99.7">(2)</text>
<text x="28.5" y="106.7">(2)</text>
<text x="36.6" y="105.6">DRV_SIN_22</text>
<text x="71.7" y="107.9">FPGA_MUL_7_B</text>
<text x="73.1" y="103.2">DRV_SIN_25</text>
<text x="90" y="104.4">(2)</text>
<text x="113.3" y="106.7">(2)</text>
<text x="122.9" y="105.6">FPGA_MUL_5_B</text>
<text x="160" y="103.3">FPGA_MUL_0_B</text>
<text x="160.4" y="108">FPGA_GCLK_B</text>
<text x="179.5" y="104.4">(2)</text>
<text x="28.5" y="111.4">(2)</text>
<text x="36.6" y="110.3">DRV_SIN_24</text>
<text x="90" y="109.1">(2)</text>
<text x="113.3" y="111.4">(2)</text>
<text x="121.6" y="110.3">FPGA_SCLK_B</text>
<text x="161.4" y="112.7">DRV_SIN_19</text>
<text x="179.5" y="109.1">(2)</text>
<text x="179.5" y="113.7">(2)</text>
<text x="28.5" y="116.1">(2)</text>
<text x="36.6" y="115">DRV_SIN_26</text>
<text x="215.8" y="142">(2)</text>
<text x="222.2" y="140.8">DRV_SOUT_DATA</text>
<text x="224.9" y="143.2">SOM_MOSI</text>
<text x="214.5" y="144.4">(3,2)</text>
<text x="214.5" y="146.7">(3,2)</text>
<text x="214.5" y="149.1">(3,2)</text>
<text x="224.8" y="147.9">SOM_SCLK</text>
<text x="224.9" y="145.5">SOM_MISO</text>
<text x="214.5" y="151.5">(3,2)</text>
<text x="214.5" y="153.8">(5,2)</text>
<text x="224.2" y="154.9">ENCODER_B</text>
<text x="224.2" y="152.6">ENCODER_A</text>
<text x="225.8" y="150.2">SOM_CS</text>
<text x="214.5" y="156.2">(5,2)</text>
<text x="214.5" y="158.5">(5,2)</text>
<text x="214.5" y="160.9">(5,2)</text>
<text x="222.8" y="162">FPGA_JTAG_TDI</text>
<text x="224.1" y="157.3">ENCODER_C</text>
<text x="224.1" y="159.6">ENCODER_D</text>
<text x="96.4" y="162">VCC5ENC 1</text>
<text x="97.3" y="166.7">CWD_P</text>
<text x="124.4" y="164.3">CWD_N</text>
<text x="140.9" y="167.9">CWA_N</text>
<text x="140.9" y="165.5">CWA_P</text>
<text x="175.9" y="166.7">ENCODER_A</text>
<text x="188.9" y="167.9">(5,2)</text>
<text x="214.5" y="163.2">(3,2)</text>
<text x="214.5" y="165.6">(3,2)</text>
<text x="214.5" y="167.9">(3,2)</text>
<text x="222.3" y="166.7">FPGA_JTAG_TMS</text>
<text x="222.4" y="164.3">FPGA_JTAG_TCK</text>
<text x="97.3" y="171.4">CWC_N</text>
<text x="124.4" y="169.1">CWC_P</text>
<text x="124.4" y="173.8">CWA_N</text>
<text x="140.9" y="173.8">CWB_N</text>
<text x="140.9" y="171.4">CWB_P</text>
<text x="175.9" y="172.6">ENCODER_B</text>
<text x="188.9" y="173.8">(5,2)</text>
<text x="214.5" y="170.3">(3,2)</text>
<text x="222.3" y="169">FPGA_JTAG_TDO</text>
<text x="97.4" y="176.1">CWA_P</text>
<text x="124.5" y="178.5">CWB_P</text>
<text x="140.8" y="179.7">CWC_N</text>
<text x="140.9" y="177.3">CWC_P</text>
<text x="175.8" y="178.5">ENCODER_C</text>
<text x="188.9" y="179.7">(5,2)</text>
<text x="97.3" y="180.8">CWB_N</text>
<text x="140.8" y="185.5">CWD_N 15</text>
<text x="140.9" y="183.2">CWD_P</text>
<text x="175.8" y="184.4">ENCODER_D</text>
<text x="188.9" y="185.6">(5,2)</text>
</g>
</svg>
